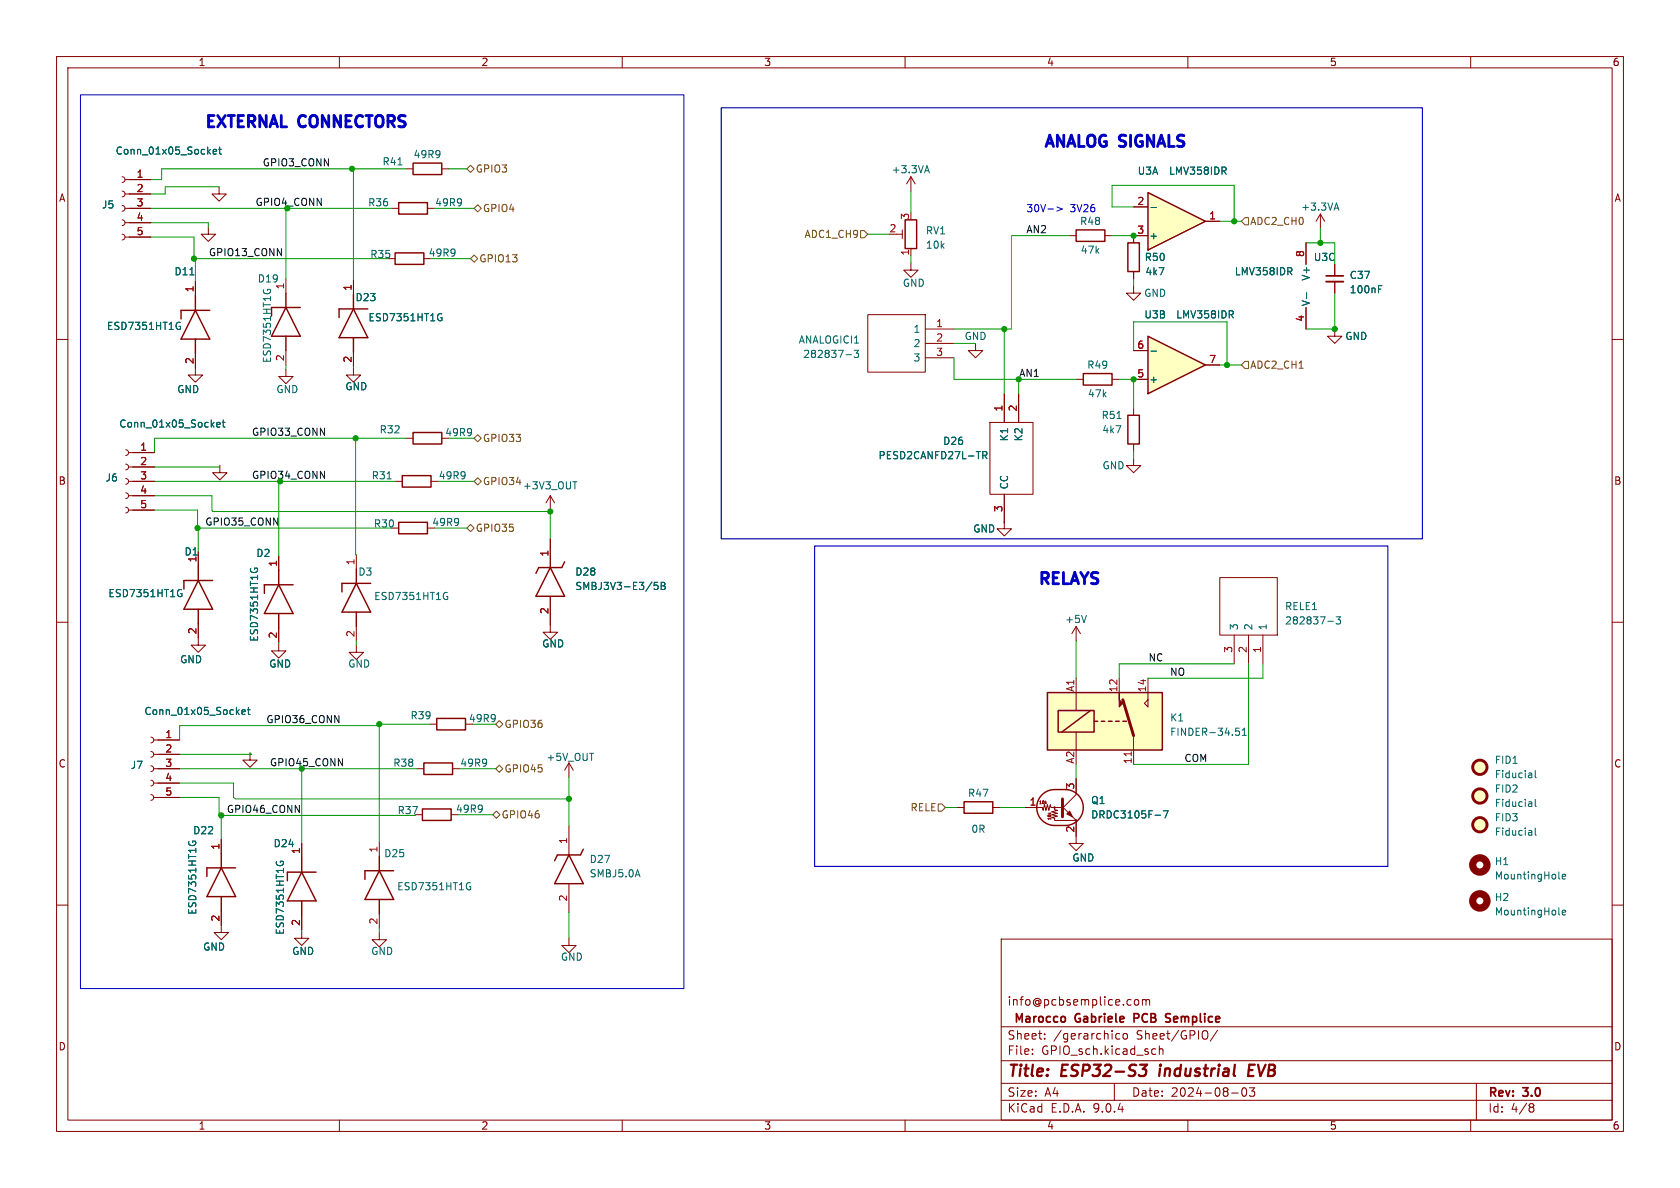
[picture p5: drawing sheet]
<svg xmlns="http://www.w3.org/2000/svg" width="297mm" height="210mm" viewBox="0 0 297 210" stroke-linecap="round" stroke-linejoin="round" font-family="sans-serif">
<g fill="none" stroke="#840000" stroke-width=".18">
<path d="M10 10h277v190h-277zM12 12h273v186h-273zM60 10v2M110 10v2M160 10v2M210 10v2M260 10v2M38.7 33v1.3h-1.2l1.2 1.3 1.3-1.3h-1.3M69.2 36.8h1.3M75.6 36.8h1.2M153.4 55.6h10.2v10.2h-10.2zM158.5 41.4h1"/>
<path d="M159.5 40.6v1.6M161 46.5v1.3h1.3l-1.3 1.2-1.2-1.2h1.2M161 43.9v1.3M163.6 58.2h5.1M236 58.2v1.2h1.2l-1.2 1.3-1.3-1.3h1.3M10 60h2M163.6 60.7h5.1M163.6 63.2h5.1M285 60h2M49.3 98.3v2.5M10 110h2M49.3 111v2.5"/>
<path d="M285 110h2M190.2 137.7v2.8l-2.5 2.5M169.2 142.7h1.2M175.5 142.7h1.3M181.4 142.7h2.9l.1 .6 .3-1.1 .2 1.1 .3-1.1 .2 1.1 .3-1.1 .1 .5h1.9M183.9 141.7l.1 .4M184.4 141.6h.1M184.8 141.6v.5M184.9 141.9l.1 .2M185 141.7l-.2 .2M185.3 143.9h.5M185.3 144.2v.1"/>
<path d="M185.4 143.7l.2 .2M185.8 144.7l-.5 .1M185.8 143.7l-.2 .1M187.7 142.5l2.5 2.5h-3.8v-.3l-.5-.2 1-.2-1-.3 1-.2-1-.3 1-.2-.5-.2v-.4M190.2 145.3v3.8h1.3l-1.3 1.3-1.2-1.3h1.2M10 160h2M53.3 164.6v1.3h-1.2l1.2 1.2 1.3-1.2h-1.3M177 166h108v32h-108zM200.7 176.8l.3-.1 .3 .3v.4l-.3 .3-.3-.1-.2-.2v-.4zM202 176.8l.4-.1 .2 .2M202 176.7v1M202.6 176.9l.2-.2 .4 .1v.9"/>
<path d="M202.6 176.9v.8M285 160h2M60 198v2M110 198v2M160 198v2M177 194.5h108M177 191.5h108M177 187.5h108M177 181.5h108M182.5 186.3v.1M182.5 185.5v.1M184.7 183.6v.1"/>
<path d="M184.7 182.8v.1M197 191.5v3M198 182.8l-.5-.1-.3 .3v.4l.2 .2h.6M198.7 182.8l.3-.1 .3 .3v.4l-.3 .3-.3-.1-.2-.2v-.4zM204.2 185.4l.1 .1M204.3 186.3l-.1 .1M205 184.9v1.5M205 185.5l.2-.1 .3 .1 .1 .9M210 198v2M215.2 182.1l-1.2 2M217.7 193.2h1.2M219.7 192.4l.2-.1a.81 .81 0 0 1 .6 .6 .81 .81 0 0 1-.3 .8l-.2 .1a.81 .81 0 0 1-.3-1.4z"/>
<path d="M220.9 192.3h.9l-.5 .6 .4 .1v.7l-.2 .1h-.4l-.2-.1M260 198v2M261 191.5v6.5M270.6 195.1l.4 .1 .2 .2-.3 .3M270.6 195.7h.3M270.9 195.7l.2 .2 .1 .4-.2 .2-.4 .1"/>
<circle cx="186.4" cy="142.7" r=".13"/>
<circle cx="190.2" cy="145" r=".13"/>
</g>
<path d="M201.6 188.2h1.2l-.8 .8h.3l.3 .2v.6l-.4 .4h-.6M205.1 188.9l-.2 1.3M220.8 189.2h.6M221.8 188.2h-.9l-.3 2h1" fill="none" stroke="#840000" stroke-width=".4"/>
<path d="M190.2 179.4l-.1 .4 .1 .7M201.2 179.3l-.7-.1v1.5M201.2 179.9l-.7 .1M206.6 180l.3 .3-.1 .2-.2 .2M206.7 179.2l.2 .1" fill="none" stroke="#840000" stroke-width=".3"/>
<path d="M149.6 62.7h.9M151 61.9h.8l-.4 .5 .3 .1v.6l-.1 .1-.6-.1M44.3 100.5v.3M45 100.7v-.3h.4l.1 .4M204.2 144.1h1M205.7 143.3h.8l-.5 1.3" fill="none" stroke="#006464" stroke-width=".18"/>
<path d="M70.5 35.8h5.1v2h-5.1zM160 38.9h2.1v5h-2.1zM49.3 100.8v2.6M49.3 108.5v2.5M49.3 103.4l2.5 5.1h-5.1zM51.8 103.4h-5.1v1.5M170.4 141.7h5.1v2.1h-5.1zM184.2 140.5a3.2 3.2 0 0 1 2.2-.9h1.9a3.2 3.2 0 0 1 3.2 3.1 3.2 3.2 0 0 1-3.2 3.2h-1.9a3.2 3.2 0 0 1-2.9-1.9 3.2 3.2 0 0 1 .7-3.5z" fill="none" stroke="#840000" stroke-width=".25"/>
<path d="M187.8 141.2v3.2z" fill="#840000" stroke="#840000" stroke-width=".51"/>
<path d="M188.6 143.9l.5-.5 .5 1z" fill="#840000" stroke="#840000" stroke-width=".18"/>
<path d="M185.2 122.4h20.3v10.2h-20.3z" fill="#ffffc2"/>
<g fill="none" stroke="#840000" stroke-width=".18">
<path d="M233.4 37.8l-.7 1.3M233.4 37.8l.8 1.3M233.4 37.8v2.6M34.5 49.8v2.5M36.8 40.1v1.3h-1.2l1.2 1.3 1.3-1.3h-1.3M62.5 49.5v2.6M68.6 45.7h1.2M74.9 45.7h1.3M230.9 42.9v3.8M230.9 54.4v3.8M236 46.7v2.1M236 49.8v2"/>
<path d="M34.5 62.5v2.5M62.5 65v1.3h-1.3l1.3 1.3 1.3-1.3h-1.3M62.5 62.2v2.6M172.5 60.7v1.3h1.2l-1.2 1.2-1.3-1.2h1.3M175 74.7h7.6v12.7h-7.6zM177.5 69.6v5.1M180.1 69.6v5.1M190.2 67.1h1.3M196.6 67.1h1.3M177.5 92.2v1.3h1.3l-1.3 1.2-1.2-1.2h1.2M177.5 87.4v5.1M200.4 81v1.3h1.3l-1.3 1.3-1.3-1.3h1.3"/>
<path d="M49.3 113.8v1.3h-1.3l1.3 1.2 1.2-1.2h-1.2M190.2 119.9v5.7M197.9 119.9v2.5M202.9 119.9v5.1l-.6-.7 .6-.6M44.2 133.1v1.3h-1.3l1.3 1.2 1.3-1.2h-1.3M190.2 129.4v3.2M200.4 130v5.1"/>
</g>
<g fill="none" stroke="#840000" stroke-width=".25">
<path d="M34.5 52.3v2.6M34.5 59.9v2.6M34.5 54.9l2.6 5h-5.1zM37.1 54.9h-5.1v1.5M62.5 52.1v2.5M62.5 59.7v2.5M62.5 54.6l2.5 5.1h-5.1zM65 54.6h-5.1v1.5M69.8 44.7h5.1v2h-5.1zM191.5 66h5.1v2.1h-5.1zM185.2 122.4h20.3v10.2h-20.3zM187.1 125.6h6.3v3.8h-6.3z"/>
<path d="M192.8 125.6l-5.1 3.8M193.4 127.5h.7M194.7 127.5h.6M196 127.5h.6M197.2 127.5h.7M198.5 127.5h.6"/>
</g>
<path d="M197.9 122.4v1.3l.6 .6-.6 .7z" fill="#840000" stroke="#840000" stroke-width=".18"/>
<g fill="none" stroke="#840000" stroke-width=".51">
<path d="M198.5 123.7l1.9 6.3"/>
<circle cx="261.6" cy="135.6" r="1.27"/>
<circle cx="261.6" cy="140.7" r="1.27"/>
<circle cx="261.6" cy="145.8" r="1.27"/>
</g>
<path d="M200 132.9v.7" fill="none" stroke="#a90000" stroke-width=".18"/>
<g fill="none" stroke="#006464" stroke-width=".18">
<path d="M236 36.8h.6M236.3 35.9l.4 1.3M31.5 57h.3M31.7 57.7h.2v.4l-.4 .1M33.6 48.6h.7M77.8 55.4l.3 .1M77.9 56.2h.2v.4l-.3 .1M228 48l.4 .6M228.3 47.4v.5M231 51.8v.9M243.7 51.1h.4M243.7 50.5h.6"/>
<path d="M173.8 80.5l.6-.1 .1-.1-.1-.4-.6-.1v1.3M174.1 80.5l.4 .6M218.5 128.7h.6M218.6 129.2h.3l.2 .2v.5l-.5 .1M219.6 130h.8M219.6 129.1l.4-.4v1.3M270.7 136.7l.1 .8M270.8 137.4l-.1 .1M270.8 136.9l-.1 .1M271.4 136.2v1.1l.2 .2M270.7 141.8l.1 .8M270.7 146.9l.1 .7"/>
<path d="M270.8 142.5l-.1 .1M270.8 142l-.1 .1M270.8 147.6h-.1M270.8 147.1l-.1 .1M271.4 141.3v1.1l.2 .2M271.4 146.4v1.1l.2 .1M275.6 155.2l.2 .2M276.2 155l.6-.2-.1-.2-.3-.1-.2 .2v.6h.5M275.6 161.6l.2 .1M276.2 161.3l.6-.1-.1-.2-.3-.1-.2 .2v.6h.5"/>
</g>
<path d="M234.4 48.8h3.1" fill="none" stroke="#840000" stroke-width=".3"/>
<path d="M234.4 49.8h3.1" fill="none" stroke="#840000" stroke-width=".33"/>
<g fill="#ffffc2" stroke="#ffffc2" stroke-width=".18">
<circle cx="261.6" cy="140.7" r="1.27"/>
<circle cx="261.6" cy="135.6" r="1.27"/>
<circle cx="261.6" cy="145.8" r="1.27"/>
</g>
<g fill="none" stroke="#840000" stroke-width="1.3">
<circle cx="261.6" cy="159.3" r="1.27"/>
<circle cx="261.6" cy="152.9" r="1.27"/>
</g>
<path d="M202.9 59.4l10.2 5.1-10.2 5.1z" fill="#ffffc2"/>
<path d="M48 54.4h5.1M50.5 51.8v2.6M50.5 59.4v2.6M50.5 54.4l2.6 5h-5.1zM190.2 40.6h5.1v2.1h-5.1zM199.4 42.9h2v5.1h-2zM202.9 59.4l10.2 5.1-10.2 5.1zM199.4 73.4h2v5.1h-2z" fill="none" stroke="#840000" stroke-width=".25"/>
<g fill="none" stroke="#840000" stroke-width=".18">
<path d="M21.6 31.2l.3 .2 .2 .4-.2 .3-.3 .2M21.6 33.8l.3 .1 .2 .4-.2 .3-.3 .2M21.6 36.3l.3 .2 .2 .3-.2 .4-.3 .1M21.6 38.9l.3 .1 .2 .4-.2 .3-.3 .2M22.1 31.8h4.6M22.1 34.3h4.6M22.1 36.8h4.6M22.1 39.4h4.6M21.6 41.4l.3 .2 .2 .3-.2 .4-.3 .1M22.1 41.9h4.6M50.5 49.3v2.5M189 41.7h1.2"/>
<path d="M195.3 41.7h1.3M200.4 50.5v1.3h1.3l-1.3 1.3-1.3-1.3h1.3M200.4 41.7v1.2M200.4 48v1.3M22.2 79.5l.4 .1 .1 .4-.1 .4-.4 .1M34.5 65v1.3h-1.2l1.2 1.3 1.3-1.3h-1.3M50.5 65.3v1.2h-1.2l1.2 1.3 1.3-1.3h-1.3M50.5 62v2.5M200.4 67.1h2.5M200.4 62h2.5M200.4 72.1v1.3M200.4 78.5v1.3"/>
<path d="M213.1 64.5h2.5M22.2 82l.4 .2 .1 .3-.1 .4-.4 .2M22.2 84.6l.4 .1 .1 .4-.1 .3-.4 .2M22.2 87.1l.4 .2 .1 .3-.1 .4-.4 .1M22.2 89.7l.4 .1 .1 .4-.1 .3-.4 .2M22.7 80h4.6M22.7 82.6h4.6M22.7 85.1h4.6M22.7 87.6h4.6M22.7 90.2h4.6M190.2 110.7l-.7 1.3M190.2 110.7l.8 1.3"/>
<path d="M190.2 110.7v2.6M215.6 102.1h10.2v10.2h-10.2zM218.2 112.3v5M220.7 112.3v5M223.3 112.3v5"/>
</g>
<g fill="none" stroke="#006464" stroke-width=".18">
<path d="M37.7 26.8l.6-.1-.1-.2-.3-.1-.2 .2v.6h.5M38.7 26.4h.4M38.8 26v1.1l.3 .1M46.6 51.2v.3M47.3 51.4v-.2h.4l.1 .3M217.6 55.6l.4 .6M218 55.1v.4M38.3 75.1l.6-.1v-.3h-.4l-.2 .1 .1 .6h.5M39.3 74.7h.5M39.5 74.2v1.1l.3 .2M197.5 74h.7M203.5 62.1h.9"/>
<path d="M192.1 108.8l-.5 1.3M234.7 109.8h1M236.2 109h.8l-.4 .5 .3 .1v.6l-.2 .1-.5-.1"/>
</g>
<path d="M202.9 34l10.2 5.1-10.2 5.1z" fill="#ffffc2"/>
<g fill="none" stroke="#840000" stroke-width=".25">
<path d="M73 28.8h5.1v2.1h-5.1zM202.9 34l10.2 5.1-10.2 5.1zM73 76.5h5.1v2h-5.1zM70.5 92.3h5.1v2.1h-5.1zM71.1 84.1h5.1v2h-5.1zM99.8 99.3l-.5 1h-4.1l-.5 1M35.1 100.1v2.5M35.1 107.7v2.5M35.1 102.6l2.5 5.1h-5.1zM37.6 102.6h-5.1v1.5M63 100.6v2.5M63 108.2v2.5"/>
<path d="M63 103.1l2.5 5.1h-5zM65.5 103.1h-5v1.5M97.3 100.3l2.5 5.1h-5.1zM74.9 134.9h5.1v2h-5.1zM77.2 127h5.1v2h-5.1zM39.1 150.9v2.5M39.1 158.5v2.5M39.1 153.4l2.6 5.1h-5.1zM41.7 153.4h-5.1v1.5M50.8 154.2h5.1M53.3 151.6v2.6M53.3 159.3v2.5"/>
<path d="M53.3 154.2l2.6 5.1h-5.1zM67.1 151.4v2.5M67.1 159v2.5M67.1 153.9l2.5 5.1h-5.1zM69.6 153.9h-5.1v1.5M74.7 143h5.1v2h-5.1zM100.6 151.1l2.5 5.1h-5.1zM103.1 150.1l-.5 1h-4l-.6 1"/>
</g>
<g fill="none" stroke="#840000" stroke-width=".18">
<path d="M22.9 31.8h3.8M22.9 34.3h3.8M22.9 36.8h3.8M22.9 39.4h3.8M71.8 29.8h1.2M78.1 29.8h1.3M161 31.2l-.7 1.3M161 31.2l.8 1.3M161 31.2v2.6M200.4 36.6h2.5M213.1 39.1h2.5M22.9 41.9h3.8"/>
<path d="M34.5 49.8v2.5M62.5 49.5v2.6M200.4 48v1.3M202.9 41.7h-2.5v1.2M230.9 42.9v3.8M230.9 54.4v3.8M236 46.7v2.1M236 49.8v2M34.5 62.5v2.5M62.5 62.2v2.6M71.8 77.5h1.2M177.5 69.6v5.1"/>
<path d="M180.1 69.6v5.1M200.4 67.1h2.5M200.4 62h2.5M213.1 64.5h2.5M23.5 85.1h3.8M23.5 80h3.8M23.5 82.6h3.8M23.5 87.6h3.8M23.5 90.2h3.8M35.1 97.5v2.6M38.9 82.3v1.3h-1.3l1.3 1.2 1.2-1.2h-1.2M49.3 98.3v2.5"/>
<path d="M63 98v2.6M69.2 93.3h1.3M69.8 85.1h1.3M75.6 93.3h1.2M76.2 85.1h1.3M97.3 87.6l-.8 1.3M97.3 87.6l.7 1.3M97.3 87.6v2.6M97.3 95.3v5M177.5 87.4v5.1M35.1 110.2v3.8h-1.3l1.3 1.3 1.2-1.3h-1.2M49.3 111v2.5"/>
<path d="M63 114v1.3h-1.3l1.3 1.3 1.3-1.3h-1.3M63 110.7v2.6M97.3 105.4v6.4h-1.3l1.3 1.2 1.3-1.2h-1.3M26.7 130.3l.3 .2 .2 .3-.2 .4-.3 .1M26.7 132.8l.3 .2 .2 .4-.2 .3-.3 .2M26.7 135.4l.3 .1 .2 .4-.2 .3-.3 .2M26.7 137.9l.3 .2 .2 .3-.2 .4-.3 .1M27.2 135.9h4.5M27.2 130.8h4.5M27.2 133.4h4.5M27.2 138.4h4.5M73.7 135.9h1.2"/>
<path d="M75.9 128h1.3M80 135.9h1.3M100.6 134.9l-.8 1.2M100.6 134.9l.7 1.2M100.6 134.9v2.5M190.2 137.7v2.5M26.7 140.5l.3 .1 .2 .4-.2 .3-.3 .2M27.2 141h4.5M39.1 148.3v2.6M53.3 149.1v2.5M67.1 148.8v2.6M73.4 144h1.3"/>
<path d="M79.8 144h1.2M100.6 146.1v5M100.6 156.2v5.1M181.4 142.7h2.5M190.2 145.3v2.5M39.1 161v3.8h-1.3l1.3 1.3 1.3-1.3h-1.3M53.3 161.8v2.5M67.1 164.8v1.3h-1.3l1.3 1.3 1.2-1.3h-1.2M67.1 161.5v2.6M100.6 165.9v1.2h-1.3l1.3 1.3 1.3-1.3h-1.3"/>
</g>
<g fill="none" stroke="#006464" stroke-width=".18">
<path d="M37.7 26.8l.6-.1-.1-.2-.3-.1-.2 .2v.6h.5M38.7 26.4h.4M38.8 26v1.1l.3 .1M70.3 29.2h.8M163.6 30.2h.6M163.9 29.3l.4 1.3M203.5 36.7h.9M216.3 30.2l.5 .6M216.7 29.7v.4M31.5 57h.3M31.7 57.7h.2v.4l-.4 .1M33.6 48.6h.7"/>
<path d="M77.8 55.4l.3 .1M77.9 56.2h.2v.4l-.3 .1M217.6 55.6l.4 .6M218 55.1v.4M228 48l.4 .6M228.3 47.4v.5M231 51.8v.9M243.7 51.1h.4M243.7 50.5h.6M38.3 75.1l.6-.1v-.3h-.4l-.2 .1 .1 .6h.5M39.3 74.7h.5M39.5 74.2v1.1l.3 .2"/>
<path d="M203.5 62.1h.9M68.4 84.7h.8M101.3 85.2h.7M173.8 80.5l.6-.1 .1-.1-.1-.4-.6-.1v1.3M174.1 80.5l.4 .6M31.8 104.2l.3 .1M31.9 104.9h.3v.5l-.4 .1M44.3 100.5v.3M45 100.7v-.3h.4l.1 .4M78.8 104.7l.3 .1M78.9 105.4h.3v.5l-.4 .1M116.3 102.9h-.6l-.1 .6 .2-.1 .4 .1 .1 .2v.4l-.2 .1-.5-.1"/>
<path d="M116.9 102.9h.4l.3 .3-.3 .3 .3 .2v.3l-.2 .2h-.5zM116.9 103.5h.4M42.8 125.9l.6-.1-.1-.3h-.4l-.1 .1v.6h.5M43.7 125.5h.5M43.9 125v1.1l.3 .2M33.4 148.7l-.1 .4M34.1 148.9v-.2h.4l.1 .4M48.9 152.3l-.1 .3M49.6 152.5v-.3h.4l.1 .4M82.9 156l.3 .1M83 156.8h.2v.4l-.3 .1M112.7 153.7l.4 1.3"/>
<path d="M204.2 144.1h1M205.7 143.3h.8l-.5 1.3"/>
</g>
<g fill="none" stroke="#725600" stroke-width=".18">
<path d="M82.5 29.8l.7-.6 .6 .6-.6 .7zM83.8 36.8l.7-.6 .6 .6-.6 .7zM220.1 38.5h.6v1.3h-.6l-.6-.7zM83.2 45.7l.6-.6 .7 .6-.7 .7zM152.1 40.8h.7l.6 .6-.6 .6h-.7zM83.8 77.5l.7-.7 .6 .7-.6 .6zM220.1 63.9h.6v1.3h-.6l-.6-.7zM82.5 93.3l.7-.6 .6 .6-.6 .7zM83.8 85.1l.7-.6 .6 .6-.6 .6zM87.6 128l.7-.6 .6 .6-.6 .7zM87.6 135.9l.7-.6 .6 .6-.6 .6zM87.1 144l.7-.6 .6 .6-.6 .7z"/>
<path d="M165.9 142.1h.6l.6 .6-.6 .7h-.6z"/>
</g>
<g fill="none" stroke="#009600" stroke-width=".18">
<path d="M26.7 36.8h42.5M26.7 39.4h10.1v.7M38.7 33h-9.5v1.3h-2.5M50.5 37.1v12.2M62.2 29.8l.3 .3v19.4M71.8 29.8h-43.2v2h-1.9M76.8 36.8h7M79.4 29.8h3.1M161 33.8v3.8M200.4 36.6h-3.8v-3.8h21.6v6.3M215.6 39.1h3.9M26.7 41.9h7.6v3.8"/>
<path d="M34.3 45.7l.2-.2v4.3M34.3 45.7h34.3M76.2 45.7h7M153.4 41.4h3.8M161 45.2v1.3M168.7 58.2h10.1M177.5 58.2v11.4M178.8 41.7h10.2M196.6 41.7h3.8M200.4 49.3v1.2M230.9 42.9h5.1v3.8M233.4 40.4v2.5"/>
<path d="M236 51.8v6.4h-5.1M50.5 64.5v.8M62.5 64.8v.2M62.9 77.5l-.2 .2v-.2h-35.4v2.5M62.9 77.5h8.9M62.9 77.5v20.5h.1M79.4 77.5h4.4M168.7 63.2v3.9h21.5M168.7 60.7h3.8M180.1 67.1v2.5M197.9 67.1h2.5v5M200.4 62v-5.1h16.5v7.6"/>
<path d="M200.4 79.8v1.2M215.6 64.5h3.9M27.3 90.2h7.6v3.1M27.3 87.6h10.2v2.6l.1 .2h59.7M27.3 85.1h42.5M34.9 93.3l.2-.1v4.3M34.9 93.3h34.3M38.9 82.3l-.2 .3h-11.4M49.3 84.8v13.5M76.8 93.3h5.7M77.5 85.1h6.3M97.3 90.2v5.1"/>
<path d="M177.5 92.2v.3M49.3 113.5v.3M63 113.3v.7M190.2 113.3v6.6M218.2 117.3h-20.3v2.6M220.7 117.3v17.8h-20.3M223.3 117.3v2.6h-20.4M31.7 138.4h9.6v2.6l.4 .2h58.9M31.7 135.9h42M44.2 133.1l.2 .3h-12.7M53.3 135.9v13.2M67.1 128l.2 .3h-35.6v2.5"/>
<path d="M67.1 128v20.8M67.1 128h8.8M81.3 135.9h6.3M83.6 128h4M100.6 137.4v8.7M190.2 135.1v2.6M31.7 141h7v3.1h34.7M39.1 144.1v4.2M81 144h6.1M167.1 142.7h2.1M176.8 142.7h4.6M53.3 164.3v.3"/>
<path d="M67.1 164.1v.7M100.6 161.3v4.6"/>
</g>
<path d="M178.8 41.7v16.5" fill="none" stroke="#33ff3b" stroke-width=".18"/>
<path d="M14.2 16.8h106.7v158h-106.7zM186.8 36.6l1 .3-1 .4" fill="none" stroke="#0000c2" stroke-width=".18"/>
<path d="M127.5 19.1h124v76.2h-124zM144 96.5h101.4v56.7h-101.4z" fill="none" stroke="#0000c2" stroke-width=".2"/>
<g fill="#009600" stroke="#009600" stroke-width=".18">
<circle cx="200.4" cy="67.1" r=".46"/>
<circle cx="180.1" cy="67.1" r=".46"/>
<circle cx="97.3" cy="90.4" r=".46"/>
<circle cx="200.4" cy="41.7" r=".46"/>
<circle cx="236" cy="58.2" r=".46"/>
<circle cx="216.9" cy="64.5" r=".46"/>
<circle cx="218.2" cy="39.1" r=".46"/>
<circle cx="233.4" cy="42.9" r=".46"/>
<circle cx="177.5" cy="58.2" r=".46"/>
<circle cx="62.2" cy="29.8" r=".46"/>
<circle cx="62.9" cy="77.5" r=".46"/>
<circle cx="34.9" cy="93.3" r=".46"/>
<circle cx="34.3" cy="45.7" r=".46"/>
<circle cx="39.1" cy="144.1" r=".46"/>
<circle cx="67.1" cy="128" r=".46"/>
<circle cx="100.6" cy="141.2" r=".46"/>
</g>
<g font-size="2.8" fill="#0000c2">
<text x="36.1" y="22.7">EXTERNAL</text>
<text x="53.2" y="22.7">CONNECTORS</text>
<text x="184.4" y="26.2">ANALOG SIGNALS</text>
<text x="183.4" y="103.5">RELAYS</text>
</g>
<g font-size="2.8" fill="#840000">
<text x="178" y="190.9">Title:</text>
<text x="187.7" y="190.9">ESP32-S3</text>
<text x="205.8" y="190.9">industrial</text>
<text x="222.3" y="190.9">EVB</text>
</g>
<g font-size="2.1" fill="#840000">
<text x="178" y="178">info@pcbsemplice.com</text>
<text x="178" y="184">Sheet:</text>
<text x="179.7" y="181.2">Marocco</text>
<text x="186.2" y="184">/gerarchico</text>
<text x="190.8" y="181.2">Gabriele</text>
<text x="201" y="184">Sheet/GPIO/</text>
<text x="201.7" y="181.2">PCB</text>
<text x="208" y="181.2">Semplice</text>
<text x="178" y="186.7">File:</text>
<text x="184.1" y="186.7">GPIO_sch.kicad_sch</text>
<text x="178" y="196.9">KiCad</text>
<text x="178" y="194.1">Size:</text>
<text x="184.7" y="194.1">A4</text>
<text x="185.7" y="196.9">E.D.A.</text>
<text x="193.3" y="196.9">9.0.4</text>
<text x="200" y="194.1">Date:</text>
<text x="207" y="194.1">2024-08-03</text>
<text x="263" y="194.3">Rev:</text>
<text x="263" y="196.9">Id:</text>
<text x="267.1" y="196.9">4/8</text>
<text x="269.4" y="194.3">3.0</text>
</g>
<g font-size="1.8" fill="#840000">
<text x="35" y="11.9">1</text>
<text x="85" y="11.9">2</text>
<text x="135" y="11.9">3</text>
<text x="185" y="11.9">4</text>
<text x="235" y="11.9">5</text>
<text x="285" y="11.9">6</text>
<text x="10.3" y="35.9">A</text>
<text x="285.3" y="35.9">A</text>
<text x="10.3" y="85.9">B</text>
<text x="285.3" y="85.9">B</text>
<text x="10.3" y="135.9">C</text>
<text x="285.3" y="135.9">C</text>
<text x="10.3" y="185.9">D</text>
<text x="285.3" y="185.9">D</text>
<text x="35" y="199.9">1</text>
<text x="85" y="199.9">2</text>
<text x="135" y="199.9">3</text>
<text x="185" y="199.9">4</text>
<text x="235" y="199.9">5</text>
<text x="285" y="199.9">6</text>
</g>
<g font-size="1.8" fill="#006464">
<text x="20.3" y="27.5">Conn_01x05_Socket</text>
<text x="67.5" y="29.4">R41</text>
<text x="73" y="28.2">49R9</text>
<text x="157.5" y="30.8">+3.3VA</text>
<text x="201" y="31.1">U3A</text>
<text x="206.6" y="31.1">LMV358IDR</text>
<text x="17.9" y="37.1">J5</text>
<text x="65" y="36.7">R36</text>
<text x="76.8" y="36.7">49R9</text>
<text x="163.6" y="41.6">RV1</text>
<text x="190.8" y="40">R48</text>
<text x="229.9" y="37.4">+3.3VA</text>
<text x="65.4" y="45.8">R35</text>
<text x="75.7" y="45.6">49R9</text>
<text x="163.6" y="44.2">10k</text>
<text x="191" y="45.1">47k</text>
<text x="202.3" y="46.3">R50</text>
<text x="203.1" y="42.5">+</text>
<text x="232.2" y="46.3">U3C</text>
<text x="30.7" y="48.9">D11</text>
<text x="45.5" y="50.1">D19</text>
<text x="62.7" y="53.4">D23</text>
<text x="159.5" y="50.9">GND</text>
<text x="202.2" y="52.7">GND</text>
<text x="202.4" y="48.9">4k7</text>
<text x="218.2" y="48.9">LMV358IDR</text>
<text x="231.7" y="49.7" transform="rotate(-90 231.7 49.7)">V+</text>
<text x="238.5" y="52.1">100nF</text>
<text x="238.5" y="49.5">C37</text>
<text x="18.8" y="58.5">ESD7351HT1G</text>
<text x="65" y="57">ESD7351HT1G</text>
<text x="161.4" y="59">1</text>
<text x="202.2" y="56.5">U3B</text>
<text x="207.8" y="56.5">LMV358IDR</text>
<text x="231.7" y="54.2" transform="rotate(-90 231.7 54.2)">V-</text>
<text x="48.1" y="64.3" transform="rotate(-90 48.1 64.3)">ESD7351HT1G</text>
<text x="141.1" y="60.9">ANALOGICI1</text>
<text x="141.9" y="63.5">282837-3</text>
<text x="161.4" y="61.6">2</text>
<text x="161.4" y="64.1">3</text>
<text x="170.4" y="60.3">GND</text>
<text x="192.1" y="65.4">R49</text>
<text x="237.7" y="60.3">GND</text>
<text x="31.2" y="69.7">GND</text>
<text x="48.8" y="69.7">GND</text>
<text x="61" y="69.2">GND</text>
<text x="192.2" y="70.5">47k</text>
<text x="203.1" y="67.9">+</text>
<text x="21" y="75.8">Conn_01x05_Socket</text>
<text x="67" y="76.8">R32</text>
<text x="78.6" y="77.3">49R9</text>
<text x="194.6" y="74.3">R51</text>
<text x="194.8" y="76.8">4k7</text>
<text x="155.2" y="81.4">PESD2CANFD27L-TR</text>
<text x="166.6" y="78.8">D26</text>
<text x="178.4" y="78.1" transform="rotate(-90 178.4 78.1)">K1</text>
<text x="180.9" y="78.1" transform="rotate(-90 180.9 78.1)">K2</text>
<text x="194.8" y="83.2">GND</text>
<text x="18.6" y="85.3">J6</text>
<text x="65.6" y="84.9">R31</text>
<text x="77.5" y="84.9">49R9</text>
<text x="92.3" y="86.7">+3V3_OUT</text>
<text x="178.4" y="86.6" transform="rotate(-90 178.4 86.6)">CC</text>
<text x="66" y="93.4">R30</text>
<text x="76.3" y="93.2">49R9</text>
<text x="172" y="94.3">GND</text>
<text x="32.5" y="98.4">D1</text>
<text x="45.2" y="98.7">D2</text>
<text x="63.3" y="102">D3</text>
<text x="101.6" y="102">D28</text>
<text x="19.1" y="105.8">ESD7351HT1G</text>
<text x="66" y="106.3">ESD7351HT1G</text>
<text x="101.6" y="104.5">SMBJ3V3-E3/5B</text>
<text x="45.8" y="113.5" transform="rotate(-90 45.8 113.5)">ESD7351HT1G</text>
<text x="188.2" y="110.3">+5V</text>
<text x="219" y="111.5" transform="rotate(-90 219 111.5)">3</text>
<text x="221.6" y="111.5" transform="rotate(-90 221.6 111.5)">2</text>
<text x="224.1" y="111.5" transform="rotate(-90 224.1 111.5)">1</text>
<text x="227.1" y="110.6">282837-3</text>
<text x="227.1" y="108.1">RELE1</text>
<text x="31.7" y="117.4">GND</text>
<text x="47.5" y="118.2">GND</text>
<text x="61.5" y="118.2">GND</text>
<text x="95.8" y="114.7">GND</text>
<text x="25.4" y="126.6">Conn_01x05_Socket</text>
<text x="72.5" y="127.4">R39</text>
<text x="82.8" y="127.9">49R9</text>
<text x="206.8" y="127.7">K1</text>
<text x="206.8" y="130.3">FINDER-34.51</text>
<text x="23" y="136.1">J7</text>
<text x="69.4" y="135.7">R38</text>
<text x="81.3" y="135.7">49R9</text>
<text x="96.5" y="134.7">+5V_OUT</text>
<text x="264.2" y="135.2">FID1</text>
<text x="264.2" y="137.8">Fiducial</text>
<text x="80.5" y="143.9">49R9</text>
<text x="171" y="141.1">R47</text>
<text x="192.8" y="142.3">Q1</text>
<text x="264.2" y="140.3">FID2</text>
<text x="264.2" y="142.8">Fiducial</text>
<text x="34" y="147.7">D22</text>
<text x="48.3" y="150">D24</text>
<text x="171.6" y="147.4">0R</text>
<text x="192.8" y="144.9">DRDC3105F-7</text>
<text x="264.2" y="145.4">FID3</text>
<text x="264.2" y="147.9">Fiducial</text>
<text x="67.8" y="151.7">D25</text>
<text x="104.1" y="155.3">SMBJ5.0A</text>
<text x="104.1" y="152.8">D27</text>
<text x="189.5" y="152.5">GND</text>
<text x="264.2" y="153.1">H1</text>
<text x="264.2" y="155.7">MountingHole</text>
<text x="34.9" y="161.8" transform="rotate(-90 34.9 161.8)">ESD7351HT1G</text>
<text x="70.1" y="157.6">ESD7351HT1G</text>
<text x="264.2" y="159.5">H2</text>
<text x="50.4" y="165.3" transform="rotate(-90 50.4 165.3)">ESD7351HT1G</text>
<text x="264.2" y="162">MountingHole</text>
<text x="35.8" y="168.2">GND</text>
<text x="51.6" y="169">GND</text>
<text x="65.5" y="169">GND</text>
<text x="99.1" y="170">GND</text>
</g>
<g font-size="1.8" fill="#0f0f0f">
<text x="46.4" y="29.5">GPIO3_CONN</text>
<text x="181.4" y="41.3">AN2</text>
<text x="36.8" y="45.4">GPIO13_CONN</text>
<text x="180.1" y="66.7">AN1</text>
<text x="44.4" y="77.1">GPIO33_CONN</text>
<text x="36.2" y="93">GPIO35_CONN</text>
<text x="202.9" y="117">NC</text>
<text x="206.8" y="119.5">NO</text>
<text x="47" y="127.9">GPIO36_CONN</text>
<text x="209.3" y="134.8">COM</text>
<text x="40" y="143.8">GPIO46_CONN</text>
</g>
<g font-size="1.8" fill="#a90000">
<text x="24.1" y="31.5">1</text>
<text x="24.1" y="34">2</text>
<text x="24.1" y="36.6">3</text>
<text x="24.1" y="39.1">4</text>
<text x="24.1" y="41.7">5</text>
<text x="157.2" y="41.1">2</text>
<text x="160.8" y="38.9" transform="rotate(-90 160.8 38.9)">3</text>
<text x="201" y="41.4">3</text>
<text x="201" y="36.3">2</text>
<text x="213.7" y="38.9">1</text>
<text x="160.8" y="45.3" transform="rotate(-90 160.8 45.3)">1</text>
<text x="230.6" y="45.5" transform="rotate(-90 230.6 45.5)">8</text>
<text x="34.3" y="51.8" transform="rotate(-90 34.3 51.8)">1</text>
<text x="50.3" y="51.3" transform="rotate(-90 50.3 51.3)">1</text>
<text x="62.2" y="51.5" transform="rotate(-90 62.2 51.5)">1</text>
<text x="165.4" y="57.9">1</text>
<text x="230.6" y="57" transform="rotate(-90 230.6 57)">4</text>
<text x="34.3" y="64.5" transform="rotate(-90 34.3 64.5)">2</text>
<text x="50.3" y="64" transform="rotate(-90 50.3 64)">2</text>
<text x="62.2" y="64.2" transform="rotate(-90 62.2 64.2)">2</text>
<text x="165.4" y="60.5">2</text>
<text x="165.4" y="63">3</text>
<text x="201" y="61.7">6</text>
<text x="213.7" y="64.3">7</text>
<text x="201" y="66.8">5</text>
<text x="177.3" y="72.8" transform="rotate(-90 177.3 72.8)">1</text>
<text x="179.8" y="72.8" transform="rotate(-90 179.8 72.8)">2</text>
<text x="24.7" y="79.8">1</text>
<text x="24.7" y="82.3">2</text>
<text x="24.7" y="84.8">3</text>
<text x="24.7" y="87.4">4</text>
<text x="24.7" y="89.9">5</text>
<text x="177.3" y="90.6" transform="rotate(-90 177.3 90.6)">3</text>
<text x="34.8" y="99.5" transform="rotate(-90 34.8 99.5)">1</text>
<text x="49" y="100.3" transform="rotate(-90 49 100.3)">1</text>
<text x="62.7" y="100" transform="rotate(-90 62.7 100)">1</text>
<text x="97" y="98.5" transform="rotate(-90 97 98.5)">1</text>
<text x="34.8" y="112.2" transform="rotate(-90 34.8 112.2)">2</text>
<text x="49" y="113" transform="rotate(-90 49 113)">2</text>
<text x="62.7" y="112.7" transform="rotate(-90 62.7 112.7)">2</text>
<text x="97" y="108.7" transform="rotate(-90 97 108.7)">2</text>
<text x="217.9" y="115.5" transform="rotate(-90 217.9 115.5)">3</text>
<text x="220.5" y="115.5" transform="rotate(-90 220.5 115.5)">2</text>
<text x="223" y="115.5" transform="rotate(-90 223 115.5)">1</text>
<text x="190" y="122.4" transform="rotate(-90 190 122.4)">A1</text>
<text x="197.6" y="122.5" transform="rotate(-90 197.6 122.5)">12</text>
<text x="202.7" y="122.5" transform="rotate(-90 202.7 122.5)">14</text>
<text x="29.1" y="130.6">1</text>
<text x="29.1" y="133.1">2</text>
<text x="29.1" y="135.6">3</text>
<text x="190" y="135.1" transform="rotate(-90 190 135.1)">A2</text>
<text x="200.2" y="135.2" transform="rotate(-90 200.2 135.2)">11</text>
<text x="29.1" y="138.2">4</text>
<text x="29.1" y="140.7">5</text>
<text x="181.9" y="142.5">1</text>
<text x="190" y="139.6" transform="rotate(-90 190 139.6)">3</text>
<text x="100.3" y="149.3" transform="rotate(-90 100.3 149.3)">1</text>
<text x="190" y="147.3" transform="rotate(-90 190 147.3)">2</text>
<text x="38.9" y="150.3" transform="rotate(-90 38.9 150.3)">1</text>
<text x="53.1" y="151.1" transform="rotate(-90 53.1 151.1)">1</text>
<text x="66.8" y="150.8" transform="rotate(-90 66.8 150.8)">1</text>
<text x="100.3" y="159.5" transform="rotate(-90 100.3 159.5)">2</text>
<text x="38.9" y="163" transform="rotate(-90 38.9 163)">2</text>
<text x="53.1" y="163.8" transform="rotate(-90 53.1 163.8)">2</text>
<text x="66.8" y="163.5" transform="rotate(-90 66.8 163.5)">2</text>
</g>
<g font-size="1.8" fill="#725600">
<text x="84" y="30.7">GPIO3</text>
<text x="85.3" y="37.7">GPIO4</text>
<text x="220.9" y="40">ADC2_CH0</text>
<text x="84.6" y="46.6">GPIO13</text>
<text x="142.1" y="42.3">ADC1_CH9</text>
<text x="220.9" y="65.4">ADC2_CH1</text>
<text x="85.3" y="78.3">GPIO33</text>
<text x="85.3" y="86">GPIO34</text>
<text x="84" y="94.2">GPIO35</text>
<text x="89.1" y="128.9">GPIO36</text>
<text x="89.1" y="136.8">GPIO45</text>
<text x="160.9" y="143.6">RELE</text>
<text x="88.6" y="144.9">GPIO46</text>
</g>
<g font-size="1.8" fill="#009600">
<text x="45.1" y="36.5">GPIO4_CONN</text>
<text x="44.4" y="84.7">GPIO34_CONN</text>
<text x="47.6" y="135.5">GPIO45_CONN</text>
<text x="70.2" y="144.1">R37</text>
</g>
<g font-size="1.8" fill="#0000c2">
<text x="181.4" y="37.6">30V-&gt;</text>
<text x="189.2" y="37.6">3V26</text>
</g>
<g font-size=".7" fill="#840000">
<text x="183.5" y="142.3">10k</text>
<text x="186" y="145.1" transform="rotate(-90 186 145.1)">10k</text>
</g>
</svg>
